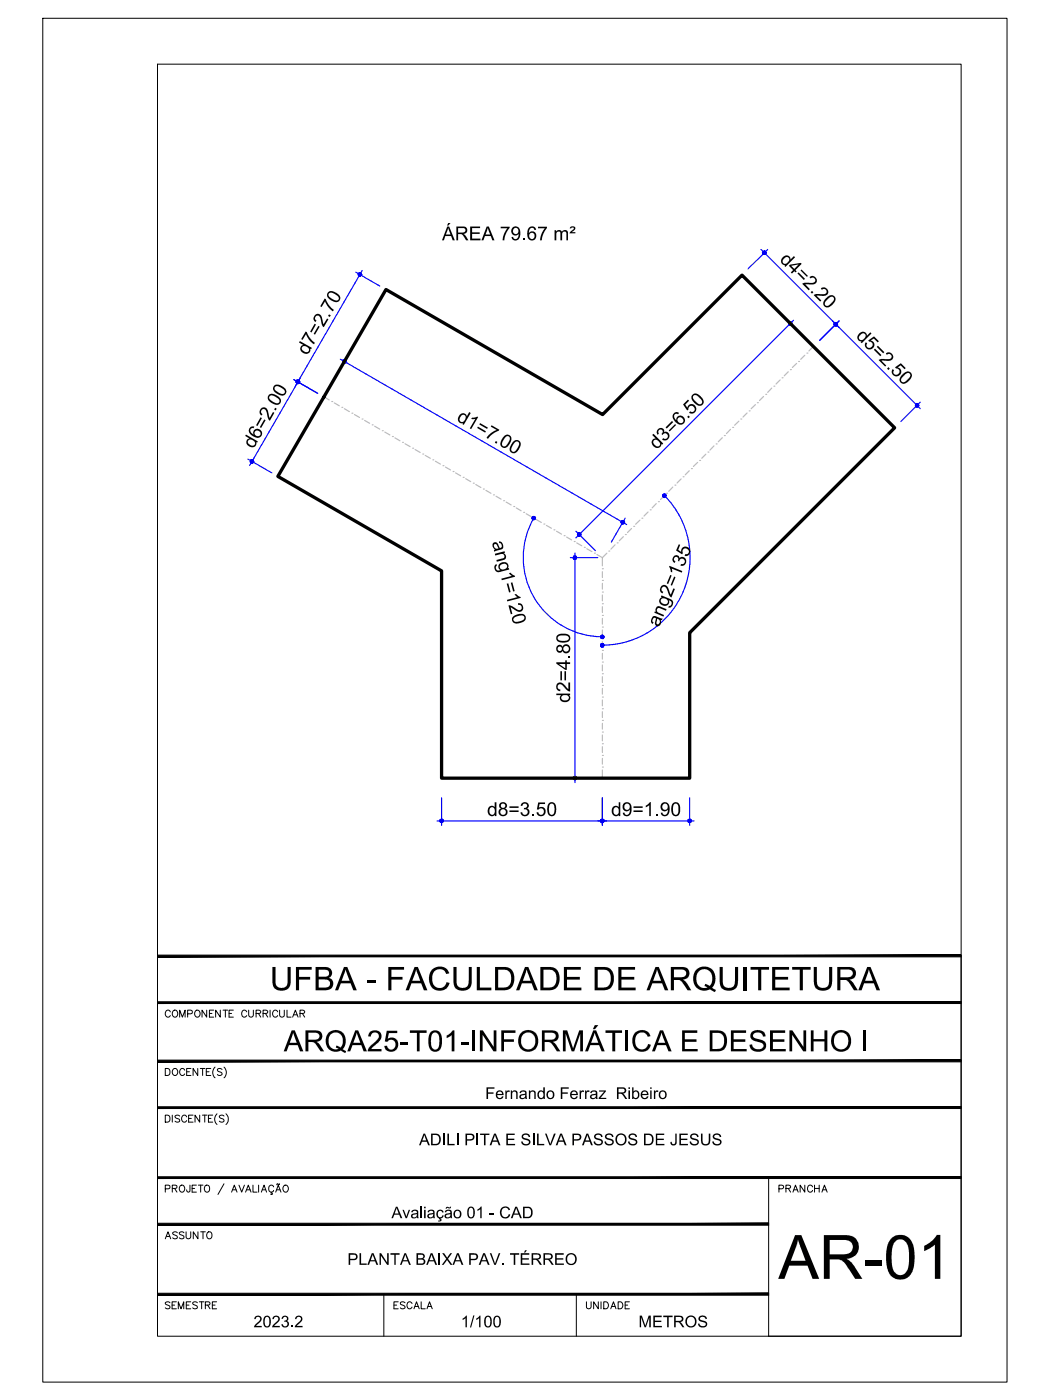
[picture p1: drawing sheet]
<svg xmlns="http://www.w3.org/2000/svg" width="229mm" height="305mm" viewBox="0 0 229 305" stroke-linecap="round" stroke-linejoin="round" font-family="sans-serif">
<!-- layer: ARQ_EIXO CINZA 04 -->
<g fill="none" stroke="#bababa" stroke-width=".25">
<path d="M173.4 79.1l-.9 .9M173.9 78.7h.1M175.2 77.3l-.9 .9M175.7 76.9h.1M177.1 75.4l-1 1M70.5 86.4l1.2 .7M72.2 87.4h.1M72.8 87.7l1.1 .6M74.4 88.7h.1M75 89l1.1 .6M76.6 90h.1M77.2 90.3l1.1 .6"/>
<path d="M78.8 91.2h.1M79.4 91.5l1.1 .7M81 92.5h.1M81.6 92.8l1.1 .6M83.2 93.8h.1M83.8 94.1l1.1 .6M85.4 95h.1M86 95.3l1.1 .7M87.6 96.3h.1M88.2 96.6l1.1 .6M89.8 97.6h.1M90.4 97.9l1.1 .6"/>
<path d="M92 98.8h.1M92.6 99.1l1.1 .7M153.7 98.9l-.9 .9M155.4 97.1l-.8 .9M155.9 96.6h.1M157.3 95.3l-.9 .9M157.7 94.8h.1M159 93.5l-.8 .9M159.5 93h.1M160.9 91.7l-1 .9M161.3 91.2h.1M162.6 89.9l-.8 .9"/>
<path d="M163.1 89.5h.1M164.5 88.1l-1 .9M164.9 87.7h.1M166.2 86.3l-.8 .9M166.7 85.9h.1M168 84.5l-.9 .9M168.5 84.1h.1M169.8 82.7l-.8 .9M170.3 82.3h.1M171.6 80.9l-.9 .9M172.1 80.5h.1M94.2 100.1h.1"/>
<path d="M94.8 100.4l1.1 .6M96.4 101.4h.1M97 101.7l1.1 .6M98.6 102.7h.1M99.2 103l1.1 .6M100.8 103.9h.1M101.4 104.2l1.1 .7M103 105.2h.1M103.6 105.5l1.1 .6M105.2 106.5h.1M105.8 106.8l1.1 .6M107.4 107.7h.1"/>
<path d="M108 108l1.1 .7M109.6 109h.1M110.2 109.3l1.1 .6M111.8 110.3h.1M112.4 110.6l1.1 .6M114 111.5h.1M114.6 111.8l1.1 .7M116.2 112.8h.1M116.8 113.1l1.1 .6M118.4 114.1h.1M119 114.4l1.1 .6M120.6 115.4h.1"/>
<path d="M121.2 115.7l1.1 .6M122.8 116.6h.1M123.4 116.9l1.1 .7M125 117.9h.1M125.6 118.2l1.1 .6M127.2 119.2h.1M127.8 119.5l1.1 .6M132.5 120h.1M133.9 118.6l-.9 .9M134.4 118.2h.1M135.7 116.8l-.9 .9M136.1 116.4h.1"/>
<path d="M137.5 115.1l-.9 .9M138 114.6h.1M139.3 113.2l-.9 .9M139.7 112.8h.1M141.1 111.5l-.9 .9M141.6 111h.1M142.9 109.6l-.9 1M143.3 109.2h.1M144.7 107.9l-.9 .9M145.1 107.4h.1M146.5 106l-.9 1M146.9 105.6h.1"/>
<path d="M148.3 104.3l-.9 .9M148.7 103.8h.1M150.1 102.5l-.9 .9M150.5 102h.1M151.9 100.7l-.9 .9M152.3 100.2h.1M129.4 120.4h.1M130 120.7l1.1 .7M131.1 139.1h.1M131.1 136.5h.1M131.1 134h.1M131.1 131.4h.1"/>
<path d="M131.1 128.9h.1M131.1 126.4h.1M131.1 123.8h.1M131.1 124.5v1.2M131.1 127v1.3M131.1 129.5v1.3M131.1 132.1v1.3M131.1 134.6v1.3M131.1 137.2v1.2M131.1 139.7v1.3M132.1 120.4l-1 1v1.8M131.1 159.4h.1"/>
<path d="M131.1 156.8h.1M131.1 154.3h.1M131.1 151.8h.1M131.1 149.2h.1M131.1 146.7h.1M131.1 144.1h.1M131.1 141.6h.1M131.1 142.2v1.3M131.1 144.8v1.3M131.1 147.3v1.3M131.1 149.9v1.2M131.1 152.4v1.3"/>
<path d="M131.1 154.9v1.3M131.1 157.5v1.3M131.1 167h.1M131.1 164.5h.1M131.1 161.9h.1M131.1 160v1.3M131.1 162.6v1.2M131.1 165.1v1.3M131.1 167.6v1.8"/>
</g>
<!-- layer: COTA AZUL -->
<g fill="none" stroke="#00f" stroke-width=".25">
<path d="M77.5 59.3l5.2 3M78.9 58.9l-14.6 25.1M165.7 54.3l17 17M167.1 54.3l-4.2 4.2M74.1 78.2l62.3 36M75.5 77.9l-3 5.1M171.4 69.7l4.2 4.3M172.8 69.7l-47.4 47.4M181.3 69.9l19.1 19.1M182.7 69.9l-4.3 4.2M54 99.9l5.2 3.1M64 82.6l5.2 3"/>
<path d="M65.4 82.3l-11 19M200.4 87.5l-4.3 4.3M116.2 112.8a17.3 17.3 0 0 0 15 25.8M125.4 115.7l4.2 4.2M136.1 112.8l-3 5.2M144.7 107.9a19.1 19.1 0 0 1 4.1 20.8 19.1 19.1 0 0 1-17.6 11.8M124.2 121.4h5.9M125.2 120.4v50M95.1 178.7h56M96.1 173.7v6M124.2 169.4h5.9M131.1 173.7v6"/>
<path d="M150.2 173.7v6"/>
</g>
<g fill="#00f" stroke="#00f" stroke-width=".22">
<path d="M74.6 78.5v.2h.4zM74.6 78.7h.4l-.4 .2zM74.6 78.9l.2 .1 .2-.3z"/>
<path d="M75 78.7l-.2 .3 .2 .1zM75 78.7l.1 .3-.1 .1zM75 78.7l.1 .3 .2-.1z"/>
<path d="M135.6 113.7l.3 .2 .1-.2zM135.6 113.7l.3-.2 .1 .2zM135.8 113.4l-.2 .3 .3-.2z"/>
<path d="M135.6 113.3v.4l.2-.3zM135.4 113.4l.2-.1v.4zM135.3 113.5l.3 .2-.2-.3z"/>
<path d="M135.3 113.5l-.1 .2h.4zM135.2 113.7h.4l-.3 .2zM135.3 113.9l.1 .1 .2-.3z"/>
<path d="M135.6 113.7l-.2 .3 .2 .1zM135.6 113.7l.2 .3-.2 .1zM135.6 113.7l.2 .3 .1-.1z"/>
<path d="M125 121.1l.2 .3v-.4zM125 121.1l.2 .3-.4-.2zM124.8 121.2v.2h.4z"/>
<path d="M124.8 121.4v.2l.4-.2zM124.8 121.6l.4-.2-.2 .4zM125.2 121.4l-.2 .4h.2z"/>
<path d="M125.2 121.4v.4h.1zM125.2 121.4l.3 .2-.2 .2zM125.2 121.4l.3 .2v-.2z"/>
<path d="M125.2 121.4h.3v-.2zM125.3 121.1l.2 .1-.3 .2zM125.2 121v.4l.1-.3z"/>
<path d="M125.2 169.4v.4l.1-.1zM125.2 169.4l.3 .2-.2 .1zM125.2 169.4l.3 .2v-.2z"/>
<path d="M125.2 169.4h.3v-.2zM125.3 169.1l.2 .1-.3 .2zM125.2 169v.4l.1-.3z"/>
<path d="M125 169.1l.2 .3v-.4zM125 169.1l.2 .3-.4-.2zM124.8 169.2v.2h.4z"/>
<path d="M124.8 169.4v.2l.4-.2zM124.8 169.6l.4-.2-.2 .3zM125.2 169.4l-.2 .3 .2 .1z"/>
<path d="M125.8 116.6l.2 .1 .1-.3zM126.1 116.4l.1 .3h-.2zM126.1 116.4l.1 .3 .2-.1z"/>
<path d="M126.1 116.4l.3 .2v-.1zM126.1 116.4l.3-.1v.2zM126.1 116.4l.3-.1v-.2z"/>
<path d="M126.2 116l-.1 .4 .3-.3zM126 116h.2l-.1 .4zM125.8 116.1l.3 .3-.1-.4z"/>
<path d="M125.8 116.1l-.1 .2 .4 .1zM125.7 116.3l.4 .1-.4 .1zM125.7 116.5l.1 .1 .3-.2z"/>
<path d="M172.2 70.1l-.2 .3 .3-.3zM172 70.1h.2l-.2 .3zM171.8 70.1l.2 .3v-.3z"/>
<path d="M171.8 70.1l-.1 .2 .3 .1zM171.7 70.3l.3 .1-.3 .1zM171.7 70.5l.1 .2 .2-.3z"/>
<path d="M171.8 70.7l.2 .1v-.4zM172 70.4l.2 .4h-.2zM172 70.4l.2 .4 .1-.1z"/>
<path d="M172 70.4l.3 .3 .1-.2zM172 70.4l.4-.1v.2zM172 70.4l.4-.1-.1-.2z"/>
<path d="M166.2 54.8l-.2 .1 .4 .1zM166 54.9l.4 .1-.4 .1zM166 55.1l.2 .2 .2-.3z"/>
<path d="M166.2 55.3l.1 .1 .1-.4zM166.4 55l.1 .4h-.2zM166.4 55l.1 .4 .2-.1z"/>
<path d="M166.4 55l.3 .3 .1-.2zM166.4 55l.4-.1v.2zM166.4 55l.4-.1-.1-.1z"/>
<path d="M166.5 54.7l-.1 .3 .3-.2zM166.3 54.7h.2l-.1 .3zM166.2 54.8l.2 .2-.1-.3z"/>
<path d="M181.9 70.6l.3 .3 .1-.2zM181.9 70.6l.4-.1v.2zM181.9 70.6l.4-.1-.1-.2z"/>
<path d="M182.1 70.2l-.2 .4 .3-.3zM181.9 70.2h.2l-.2 .4zM181.7 70.3l.2 .3v-.4z"/>
<path d="M181.7 70.3l-.1 .2 .3 .1zM181.6 70.5l.3 .1-.3 .1zM181.6 70.7l.1 .2 .2-.3z"/>
<path d="M181.9 70.6l-.2 .3 .2 .1zM181.9 70.6l.2 .4h-.2zM181.9 70.6l.2 .4 .1-.1z"/>
<path d="M181.7 70.3l-.1 .2 .3 .1zM181.6 70.5l.3 .1-.3 .1zM181.6 70.7l.1 .2 .2-.3z"/>
<path d="M181.9 70.6l-.2 .3 .2 .1zM181.9 70.6l.2 .4h-.2zM181.9 70.6l.2 .4 .1-.1z"/>
<path d="M181.9 70.6l.3 .3 .1-.2zM181.9 70.6l.4-.1v.2zM181.9 70.6l.4-.1-.1-.2z"/>
<path d="M182.1 70.2l-.2 .4 .3-.3zM181.9 70.2h.2l-.2 .4zM181.7 70.3l.2 .3v-.4z"/>
<path d="M199.6 88.3l.3 .2 .1-.2zM199.6 88.3l.4-.1v.1zM199.6 88.3l.4-.1-.1-.2z"/>
<path d="M199.7 87.9l-.1 .4 .3-.3zM199.6 87.9h.1l-.1 .4zM199.4 88l.2 .3v-.4z"/>
<path d="M199.4 88l-.1 .2 .3 .1zM199.3 88.2l.3 .1h-.3zM199.3 88.3l.1 .2 .2-.2z"/>
<path d="M199.6 88.3l-.2 .2 .2 .1zM199.6 88.3l.1 .3h-.1zM199.6 88.3l.1 .3 .2-.1z"/>
<path d="M64.9 82.8v.3l.1-.3zM64.6 82.8h.3v.3zM64.6 82.8l-.1 .2 .4 .1z"/>
<path d="M64.5 83v.1h.4zM64.5 83.1h.4l-.4 .2zM64.5 83.3l.1 .2 .3-.4z"/>
<path d="M64.9 83.1l-.3 .4h.3zM64.9 83.1l.1 .4h-.1zM64.9 83.1l.1 .4 .2-.2z"/>
<path d="M64.9 83.1l.3 .2v-.2zM64.9 83.1l.3-.1v.1zM65 82.8l-.1 .3 .3-.1z"/>
<path d="M54.9 100.5l-.2 .3h.2zM54.9 100.5l.1 .3h-.1zM54.9 100.5l.1 .3 .2-.1z"/>
<path d="M54.9 100.5l.3 .2v-.2zM54.9 100.5l.3-.2v.2zM55 100.1l-.1 .4 .3-.2z"/>
<path d="M54.9 100.1v.4l.1-.4zM54.7 100.1h.2v.4zM54.7 100.1l-.2 .2 .4 .2z"/>
<path d="M54.5 100.3v.2h.4zM54.5 100.5h.4l-.4 .2zM54.5 100.7l.2 .1 .2-.3z"/>
<path d="M64.9 83.1l-.3 .4h.3zM64.9 83.1l.1 .4h-.1zM64.9 83.1l.1 .4 .2-.2z"/>
<path d="M64.9 83.1l.3 .2v-.2zM64.9 83.1l.3-.1v.1zM65 82.8l-.1 .3 .3-.1z"/>
<path d="M64.9 82.8v.3l.1-.3zM64.6 82.8h.3v.3zM64.6 82.8l-.1 .2 .4 .1z"/>
<path d="M64.5 83v.1h.4zM64.5 83.1h.4l-.4 .2zM64.5 83.3l.1 .2 .3-.4z"/>
<path d="M78.4 59.4v.4l.1-.4zM78.1 59.4h.3v.4zM78.1 59.4l-.1 .2 .4 .2z"/>
<path d="M78 59.6v.2h.4zM78 59.8h.4l-.4 .1zM78 59.9l.1 .2 .3-.3z"/>
<path d="M78.4 59.8l-.3 .3 .3 .1zM78.4 59.8l.1 .3-.1 .1zM78.4 59.8l.1 .3 .2-.2z"/>
<path d="M78.4 59.8l.3 .1v-.1zM78.4 59.8l.3-.2v.2zM78.5 59.4l-.1 .4 .3-.2z"/>
<path d="M131.1 178.7h.4l-.1-.2zM131.3 178.4l.1 .1-.3 .2zM131.1 178.4v.3l.2-.3z"/>
<path d="M130.9 178.4l.2 .3v-.3zM130.9 178.4l.2 .3-.3-.2zM130.8 178.5v.2h.3z"/>
<path d="M130.8 178.7v.2l.3-.2zM130.8 178.9l.3-.2-.2 .3zM131.1 178.7l-.2 .3 .2 .1z"/>
<path d="M131.1 178.7v.4l.2-.1zM131.1 178.7l.3 .2-.1 .1zM131.1 178.7l.3 .2 .1-.2z"/>
<path d="M95.8 178.7v.2l.3-.2zM95.8 178.9l.3-.2-.2 .3zM96.1 178.7l-.2 .3 .2 .1z"/>
<path d="M96.1 178.7v.4l.2-.1zM96.1 178.7l.4 .2-.2 .1zM96.1 178.7l.4 .2v-.2z"/>
<path d="M96.1 178.7h.4v-.2zM96.3 178.4l.2 .1-.4 .2zM96.1 178.4v.3l.2-.3z"/>
<path d="M95.9 178.4l.2 .3v-.3zM95.9 178.4l.2 .3-.3-.2zM95.8 178.5v.2h.3z"/>
<path d="M150.2 178.7h.3v-.2zM150.3 178.4l.2 .1-.3 .2zM150.2 178.4v.3l.1-.3z"/>
<path d="M149.9 178.4l.3 .3v-.3zM149.9 178.4l.3 .3-.4-.2zM149.8 178.5v.2h.4z"/>
<path d="M149.8 178.7v.2l.4-.2zM149.8 178.9l.4-.2-.3 .3zM150.2 178.7l-.3 .3 .3 .1z"/>
<path d="M150.2 178.7v.4l.1-.1zM150.2 178.7l.3 .2-.2 .1zM150.2 178.7l.3 .2v-.2z"/>
<path d="M130.8 178.7v.2l.3-.2zM130.8 178.9l.3-.2-.2 .3zM131.1 178.7l-.2 .3 .2 .1z"/>
<path d="M131.1 178.7v.4l.2-.1zM131.1 178.7l.3 .2-.1 .1zM131.1 178.7l.3 .2 .1-.2z"/>
<path d="M131.1 178.7h.4l-.1-.2zM131.3 178.4l.1 .1-.3 .2zM131.1 178.4v.3l.2-.3z"/>
<path d="M130.9 178.4l.2 .3v-.3zM130.9 178.4l.2 .3-.3-.2zM130.8 178.5v.2h.3z"/>
<path d="M116.2 112.4v.4l.2-.3zM116 112.5l.2-.1v.4zM115.9 112.6l.3 .2-.2-.3z"/>
<path d="M115.9 112.6l-.1 .2h.4zM115.8 112.8h.4l-.3 .2zM115.9 113l.1 .1 .2-.3z"/>
<path d="M116.2 112.8l-.2 .3 .2 .1zM116.2 112.8l.2 .3-.2 .1zM116.2 112.8l.2 .3 .1-.1z"/>
<path d="M116.2 112.8l.3 .2 .1-.2zM116.2 112.8l.3-.2 .1 .2zM116.4 112.5l-.2 .3 .3-.2z"/>
<path d="M131.1 138.6h.4l-.1-.1zM131.3 138.3l.1 .2-.3 .1zM131.1 138.3v.3l.2-.3z"/>
<path d="M130.9 138.3l.2 .3v-.3zM130.9 138.3l.2 .3-.3-.1zM130.8 138.5v.1h.3z"/>
<path d="M130.8 138.6v.3l.3-.3zM130.8 138.9l.3-.3-.2 .4zM131.1 138.6l-.2 .4h.2z"/>
<path d="M131.1 138.6v.4h.2zM131.1 138.6l.3 .3-.1 .1zM131.1 138.6l.3 .3 .1-.3z"/>
<path d="M130.8 140.5v.2l.3-.2zM130.8 140.7l.3-.2-.2 .3zM131.1 140.5l-.2 .3 .2 .1z"/>
<path d="M131.1 140.5v.4l.2-.1zM131.1 140.5l.3 .2-.1 .1zM131.1 140.5l.3 .2 .1-.2z"/>
<path d="M131.1 140.5h.4l-.1-.2zM131.3 140.2l.1 .1-.3 .2zM131.1 140.1v.4l.2-.3z"/>
<path d="M130.9 140.2l.2 .3v-.4zM130.9 140.2l.2 .3-.3-.2zM130.8 140.3v.2h.3z"/>
<path d="M144.4 107.7l-.1 .1 .4 .1zM144.3 107.8l.4 .1-.4 .1zM144.3 108l.1 .2 .3-.3z"/>
<path d="M144.4 108.2l.1 .1 .2-.4zM144.7 107.9v.4h-.2zM144.7 107.9v.4l.2-.1z"/>
<path d="M144.7 107.9l.2 .3 .1-.2zM144.7 107.9l.3-.1v.2zM144.7 107.9l.3-.1-.1-.1z"/>
<path d="M144.7 107.6v.3l.2-.2zM144.5 107.6h.2v.3zM144.4 107.7l.3 .2-.2-.3z"/>
</g>
<!-- layer: 0 -->
<path d="M84 63l47.2 27.3 30.3-30.4 33.3 33.2-44.6 44.7v31.6h-54.1v-45.1l-35.6-20.6z" fill="none" stroke="#000" stroke-width=".72"/>
<!-- layer: MRG_EXTERNA -->
<path d="M9.3 4h209.9v296.9h-209.9z" fill="none" stroke="#000" stroke-width=".22"/>
<!-- layer: MRG_INTERNA -->
<path d="M34.3 14h175v276.9h-175z" fill="none" stroke="#000" stroke-width=".22"/>
<!-- layer: SIMB_01 -->
<g fill="#000" stroke="#000" stroke-width=".22">
<path d="M34.3 218.1v.4l175-.4zM34.3 218.5l175-.4v.4z"/>
<path d="M34.3 207.9v.4l175-.4zM34.3 208.3l175-.4v.4z"/>
<path d="M34.3 230.8v.4l175-.4zM34.3 231.2l175-.4v.4z"/>
<path d="M34.3 256.2v.4l175-.4zM34.3 256.6l175-.4v.4z"/>
<path d="M34.3 241v.3l175-.3zM34.3 241.3l175-.3v.3z"/>
<path d="M34.3 266.3v.4l133-.4zM34.3 266.7l133-.4v.4z"/>
<path d="M34.3 282h133v-.4zM34.3 281.6h133l-133 .4z"/>
</g>
<g fill="none" stroke="#000" stroke-width=".22">
<path d="M45 219.9v1.5l-1-1.5v1.5M46.5 219.9h-.9v1.5h.9M48 219.9v1.5l-1.1-1.5v1.5M48.6 219.9h1M49.1 219.9v1.5M50.8 219.9h-.9v1.5h.9M54.1 219.9v1.1l.5 .4h.3l.3-.4v-1.1M58.8 219.9v1.5M60.9 219.9v1.1l.4 .4 .5-.2 .1-1.3M62.5 219.9v1.5h.9M209.3 208.1v82.8h-42v-34.5M36 232.6h.5a.82 .82 0 0 1 .5 .8 .82 .82 0 0 1-.5 .7h-.5z"/>
<path d="M37.1 220.3a.56 .56 0 0 0-.7-.4 .56 .56 0 0 0-.4 .6 .63 .63 0 0 0 .2 .8 .63 .63 0 0 0 .9-.2M37.7 220.1a.72 .72 0 0 1 1 .2 .72 .72 0 0 1-.3 1.1 .72 .72 0 0 1-.9-.4 .72 .72 0 0 1 .2-.9zM37.7 232.8a.72 .72 0 0 1 1 .2 .72 .72 0 0 1-.3 1.1 .72 .72 0 0 1-.9-.4 .72 .72 0 0 1 .2-.9zM39.1 221.4v-1.5l.6 1.5 .6-1.5v1.5M40.2 233a.56 .56 0 0 0-.6-.4 .56 .56 0 0 0-.5 .6 .63 .63 0 0 0 .3 .8 .63 .63 0 0 0 .8-.2M40.6 233.3h.6M40.9 220.7l.9-.1v-.5l-.3-.2h-.6v1.5M41.6 232.6h-1v1.5h1M42.7 220a.71 .71 0 0 1 .9 .7 .71 .71 0 0 1-.9 .7l-.3-.5v-.4zM43.1 232.6v1.5l-1.1-1.5v1.5M43.6 232.6h1M44.1 232.6v1.5"/>
<path d="M44.9 233.3h.6M45.6 220.6h.5M45.9 232.6h-1v1.5h1M46.8 232.3a1.57 1.57 0 0 0 0 2.4M48.3 232.8l-.3-.2-.7 .2 .2 .4 .5 .2 .3 .3v.2l-.3 .2-.7-.2M48.8 232.3a1.57 1.57 0 0 1 0 2.4M49.9 220.6h.5M53.7 220.3a.56 .56 0 0 0-.6-.4 .56 .56 0 0 0-.5 .6 .63 .63 0 0 0 .3 .8 .63 .63 0 0 0 .8-.2M55.8 220.6h.8l.2-.4-.4-.3h-.6v1.5M56.3 220.6l.5 .8M57.3 220.6h.8l.2-.4-.4-.3h-.6v1.5M57.8 220.6l.5 .8"/>
<path d="M60.5 220.3a.56 .56 0 0 0-.7-.4 .56 .56 0 0 0-.4 .6 .63 .63 0 0 0 .2 .8 .63 .63 0 0 0 .9-.2M63.7 221.4l.6-1.5 .6 1.5M65.3 220.6h.9l.1-.4-.3-.3h-.7v1.5M65.8 220.6l.5 .8M36 242.8h.5a.82 .82 0 0 1 .5 .7 .82 .82 0 0 1-.5 .8h-.5zM36 258.8l.9-.1 .1-.6-1-.1v1.5M37.5 258.7l1-.1v-.5l-1-.1v1.5M37.5 242.8v1.5M38 258.7l.5 .8M39.1 243l-.3-.2-.7 .2 .2 .4 .7 .3 .1 .2v.2l-.3 .2-.7-.2M39.2 258.2a.72 .72 0 0 1 1 .2 .72 .72 0 0 1-.3 1.1 .72 .72 0 0 1-.9-.4 .72 .72 0 0 1 .2-.9zM40.6 243.2a.56 .56 0 0 0-.6-.4 .56 .56 0 0 0-.5 .6 .63 .63 0 0 0 .3 .8 .63 .63 0 0 0 .8-.2"/>
<path d="M41.1 243.5h.6M41.4 258l-.1 1.4-.4 .1-.2-.1-.1-.4M41.8 258.7h.6M42 242.8h-.9v1.5h.9M42.8 258h-1v1.5h1M43.2 258h1M43.5 242.8v1.5l-1-1.5v1.5M43.7 258v1.5M44.1 242.8h1M44.6 242.8v1.5M44.6 258.2a.63 .63 0 0 1 .8-.1 .63 .63 0 0 1 .2 .9 .57 .57 0 0 1-.5 .6 .57 .57 0 0 1-.6-.6zM45.4 243.5h.5"/>
<path d="M46.3 242.8h-.9v1.5h.9M47.2 242.5a1.57 1.57 0 0 0 0 2.3M48.8 243l-.4-.2-.6 .2 .1 .4 .7 .3 .2 .2v.2l-.4 .2-.6-.2M48.8 257.7l-1.3 2.4M49.2 242.5a1.57 1.57 0 0 1 0 2.3M50.4 259.5l.6-1.5 .6 1.5M50.7 259h.7M52 258l.6 1.5 .6-1.5M53.5 259.5l.6-1.5 .6 1.5M53.7 259h.7M55.1 258v1.5h.9M56.3 258v1.5"/>
<path d="M56.9 259.5l.6-1.5 .5 1.5M57.1 259h.7M59.1 259.5v.3l.2 .2h-.4M59.6 258.4a.6 .6 0 0 0-.9-.3 .6 .6 0 0 0-.2 .9 .54 .54 0 0 0 .4 .5 .54 .54 0 0 0 .7-.3M60 259.5l.6-1.5 .6 1.5M60.2 259h.8M60.3 257.8l-.1 .1M60.3 257.8h.2M60.5 257.8l.1 .1M60.6 257.9h.2M60.9 257.7l-.1 .2M61.8 258.2a.72 .72 0 0 1 1 .2 .72 .72 0 0 1-.3 1.1 .72 .72 0 0 1-.9-.4 .72 .72 0 0 1 .2-.9z"/>
<path d="M83.6 281.8v9.1M125.5 281.8v9.1"/>
</g>
<text font-size="13.3" x="169.5" y="278.4">AR-01</text>
<text font-size="7.1" x="58.8" y="215.6">UFBA - FACULDADE DE ARQUITETURA</text>
<text font-size="6.4" x="61.8" y="228.9">ARQA25-T01-INFORMÁTICA E DESENHO I</text>
<g font-size="4.4">
<text x="168.3" y="260.7">PRANCHA</text>
<text x="34.9" y="270.9">ASSUNTO</text>
<text x="34.9" y="286.1">SEMESTRE</text>
<text x="84.7" y="286.1">ESCALA</text>
<text x="126.3" y="286.1">UNIDADE</text>
</g>
<g font-size="4.2">
<text x="96.2" y="52.3">ÁREA 79.67 m²</text>
<text x="169.5" y="56.7" transform="rotate(45 169.5 56.7)">d4=2.20</text>
<text x="66.9" y="77.5" transform="rotate(-60 66.9 77.5)">d7=2.70</text>
<text x="186.2" y="73.3" transform="rotate(45 186.2 73.3)">d5=2.50</text>
<text x="99.2" y="91.5" transform="rotate(30 99.2 91.5)">d1=7.00</text>
<text x="55.1" y="97.9" transform="rotate(-60 55.1 97.9)">d6=2.00</text>
<text x="143" y="98" transform="rotate(-45 143 98)">d3=6.50</text>
<text x="107.1" y="118.1" transform="rotate(75 107.1 118.1)">ang1=120</text>
<text x="143.4" y="136.7" transform="rotate(-67 143.4 136.7)">ang2=135</text>
<text x="124.1" y="153" transform="rotate(-90 124.1 153)">d2=4.80</text>
<text x="106" y="177.7">d8=3.50</text>
<text x="133.1" y="177.7">d9=1.90</text>
</g>
<g font-size="3.5">
<text x="105.6" y="239.3">Fernando Ferraz Ribeiro</text>
<text x="91.2" y="249.3">ADILI PITA E SILVA PASSOS DE JESUS</text>
<text x="85.2" y="265.2">Avaliação 01 - CAD</text>
<text x="75.6" y="275.4">PLANTA BAIXA PAV. TÉRREO</text>
<text x="55.2" y="289">2023.2</text>
<text x="100.3" y="289">1/100</text>
<text x="139" y="289">METROS</text>
</g>
</svg>
